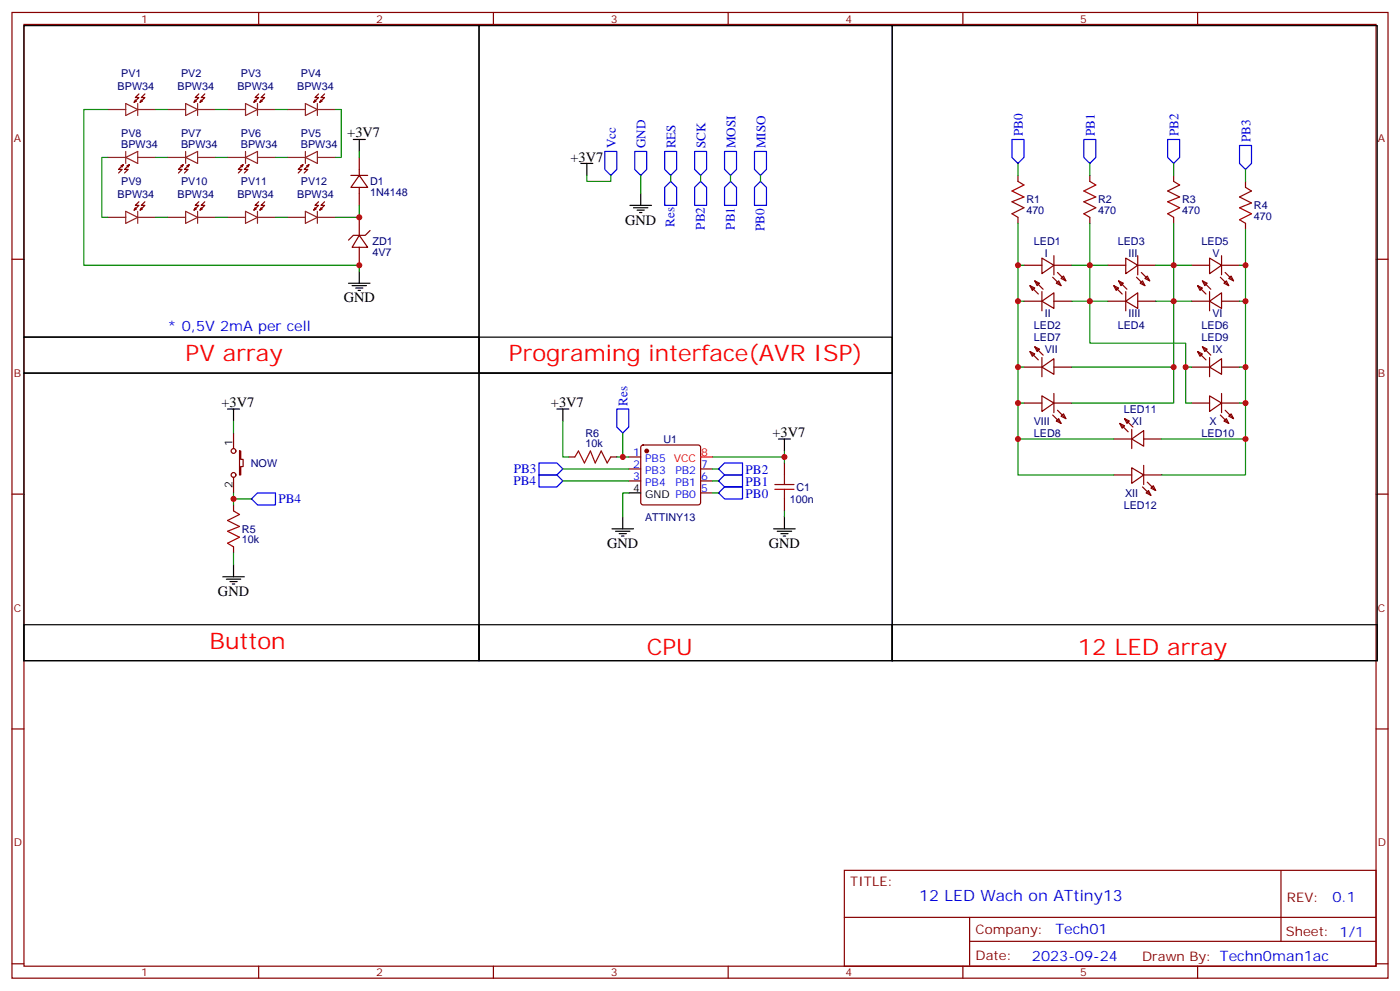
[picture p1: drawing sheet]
<svg xmlns="http://www.w3.org/2000/svg" width="412mm" height="292mm" viewBox="0 0 412 292" stroke-linecap="round" stroke-linejoin="round" font-family="sans-serif">
<g fill="none" stroke="#870000" stroke-width=".35">
<path d="M3.5 3.7h405.4v284.3h-405.4zM7.1 7.2h398.2v277.3h-398.2zM76.2 3.7v3.5M145.3 3.7v3.5M214.5 3.7v3.5M283.6 3.7v3.5M352.8 3.7v3.5M40.2 29.8l-.7 .3M40.9 27.7l-1 1h1l-1.4 1.4 .4-.7M42 29.8l-.7 .3M42.7 27.7l-1.1 1h1.1l-1.4 1.4 .3-.7M57.9 29.8l-.8 .3"/>
<path d="M58.6 27.7l-1.1 1h1.1l-1.5 1.4 .4-.7M59.6 29.8l-.7 .3M60.3 27.7l-1 1h1l-1.4 1.4 .4-.7M75.5 29.8l-.7 .3M76.2 27.7l-1.1 1h1.1l-1.4 1.4 .3-.7M77.3 29.8l-.7 .3M78 27.7l-1.1 1h1.1l-1.4 1.4 .3-.7M93.1 29.8l-.7 .3M93.8 27.7l-1 1h1l-1.4 1.4 .4-.7M94.9 29.8l-.7 .3M95.6 27.7l-1.1 1h1.1l-1.4 1.4 .3-.7M36 49.2l.3-.7-1.4 1.4h1.1l-1.1 1"/>
<path d="M36.3 48.5l-.7 .3M37.7 49.2l.4-.7-1.4 1.4h1l-1 1M38.1 48.5l-.7 .3M40.9 59.4l-1 1.1h1l-1.4 1.4 .4-.7M42.7 59.4l-1.1 1.1h1.1l-1.4 1.4 .3-.7M53.6 49.2l.4-.7-1.4 1.4h1l-1 1M54 48.5l-.7 .3M55.4 49.2l.3-.7-1.4 1.4h1.1l-1.1 1M55.7 48.5l-.7 .3M58.6 59.4l-1.1 1.1h1.1l-1.5 1.4 .4-.7M60.3 59.4l-1 1.1h1l-1.4 1.4 .4-.7M71.3 49.2l.3-.7-1.4 1.4h1.1l-1.1 1"/>
<path d="M71.6 48.5l-.7 .3M73 49.2l.4-.7-1.4 1.4h1l-1 1M73.4 48.5l-.7 .3M76.2 59.4l-1.1 1.1h1.1l-1.4 1.4 .3-.7M78 59.4l-1.1 1.1h1.1l-1.4 1.4 .3-.7M88.9 49.2l.4-.7-1.5 1.4h1.1l-1.1 1M89.3 48.5l-.8 .3M90.7 49.2l.3-.7-1.4 1.4h1.1l-1.1 1M91 48.5l-.7 .3M93.8 59.4l-1 1.1h1l-1.4 1.4 .4-.7M95.6 59.4l-1.1 1.1h1.1l-1.4 1.4 .3-.7M103.4 51.6h4.9"/>
<path d="M105.8 51.6l2.5 3.6h-4.9zM105.8 46.4v5.2M105.8 55.2v5.3M299.9 51.6v1.8M321 51.6v1.8M345.7 51.6v1.8M366.9 53.4v1.8M3.5 76.3h3.6M40.2 61.5l-.7 .4M42 61.5l-.7 .4M57.9 61.5l-.8 .4M59.6 61.5l-.7 .4"/>
<path d="M75.5 61.5l-.7 .4M77.3 61.5l-.7 .4M93.1 61.5l-.7 .4M94.9 61.5l-.7 .4M105.8 69.3l2.5 3.5h-4.6zM105.8 64v5.3M105.8 72.8v5.3M109 67.9l-1.4 1.4h-3.5l-1.4 1.4M299.9 64v1.8M301.6 78.1h5.3M306.9 76l3.5 2.1-3.5 2.5zM310.4 75.3v5.6"/>
<path d="M310.4 78.1h5.3M321 64v1.8M326.3 78.1h5.3M331.6 76l3.5 2.1-3.5 2.5zM335.1 78.1h5.3M335.1 75.3v5.6M345.7 64v1.8M351 78.1h5.3M356.3 76l3.5 2.1-3.5 2.5zM359.8 78.1h5.3M359.8 75.3v5.6M366.9 65.8v1.7"/>
<path d="M405.3 76.3h3.6M301.6 88.7h5.3M303.4 84.1l1.4 .7-.7 .7zM303.4 84.1l2.5 2.5M304.8 82.7l1.4 .7-.7 .7zM304.8 82.7l2.5 2.5M306.9 88.7l3.5-2.5v4.6zM306.9 85.9v5.6M310.1 81.6l2.5 2.5M310.4 88.7h5.3M311.1 83.4l.8-.7 .7 1.4zM311.5 80.2l2.5 2.5"/>
<path d="M312.6 82l.7-.7 .7 1.4zM326.3 88.7h5.3M328.1 84.1l1.4 .7-.7 .7zM328.1 84.1l2.5 2.5M329.5 82.7l1.4 .7-.7 .7zM329.5 82.7l2.5 2.5M331.6 88.7l3.5-2.5v4.6zM331.6 85.9v5.6M334.8 81.6l2.5 2.5M335.1 88.7h5.3M336.2 80.2l2.5 2.5M336.5 82.7l.8 1.4-1.5-.7z"/>
<path d="M337.3 82l.7-.7 .7 1.4zM351 88.7h5.3M352.8 84.1l1.4 .7-.7 .7zM352.8 84.1l2.4 2.5M354.2 82.7l1.4 .7-.7 .7zM354.2 82.7l2.5 2.5M356.3 88.7l3.5-2.5v4.6zM356.3 85.9v5.6M359.5 81.6l2.4 2.5M359.8 88.7h5.3M360.5 83.4l.7-.7 .7 1.4zM360.9 80.2l2.5 2.5"/>
<path d="M362.7 81.3l.7 1.4-1.5-.7zM301.6 108.1h5.3M301.6 118.7h5.3M303.4 103.5l1.4 .7-.7 .7zM303.4 103.5l2.5 2.5M304.8 102.1l1.4 .7-.7 .7zM304.8 102.1l2.5 2.5M306.9 108.1l3.5-2.5v4.6zM306.9 116.6l3.5 2.1-3.5 2.4zM306.9 105.3v5.6M310.4 115.9v5.6M310.4 108.1h5.3"/>
<path d="M310.4 118.7h5.3M351 108.1h5.3M351 118.7h5.3M352.8 103.5l1.4 .7-.7 .7zM352.8 103.5l2.4 2.5M354.2 102.1l1.4 .7-.7 .7zM354.2 102.1l2.5 2.5M356.3 108.1l3.5-2.5v4.6zM356.3 116.6l3.5 2.1-3.5 2.4zM356.3 105.3v5.6M359.8 115.9v5.6M359.8 108.1h5.3"/>
<path d="M359.8 118.7h5.3M68.8 127.5v4.6M70.6 132.8h.3v2.5h.7v2.1h-.7v2.4h-.3zM167.6 134.5h1.7M179.9 134.5h1.8M185.2 134.5h3.5M185.2 138.1h3.5M189 131.2l.4-.2h16.3l.5 .2 .2 .5v16.3l-.3 .5-.4 .2h-16.3l-.5-.3-.2-.4v-16.3zM206.4 138.1h3.5M231.1 136.3v3.5M310.1 122.2l2.5 2.5M311.1 124l.8-.7 .7 1.4z"/>
<path d="M311.5 120.8l2.5 2.5M312.6 122.6l.7-.8 .7 1.5zM328.1 129.3h5.3M328.1 139.8h5.3M329.8 124.7l1.5 .7-.7 .7zM329.8 124.7l2.5 2.4M331.3 123.3l1.4 .7-.7 .7zM331.3 123.3l2.4 2.4M333.4 129.3l3.5-2.5v4.6zM333.4 137.7l3.5 2.1-3.5 2.5zM333.4 126.4v5.7M336.9 129.3h5.3"/>
<path d="M336.9 137v5.7M336.9 139.8h5.3M359.5 122.2l2.4 2.5M360.5 124l.7-.7 .7 1.4zM360.9 120.8l2.5 2.5M361.9 122.6l.8-.8 .7 1.5zM3.5 145.5h3.6M68.8 140.5v4.6M68.8 148.7v1.7M185.2 141.6h3.5M206.4 141.6h3.5M206.4 145.1h3.5"/>
<path d="M231.1 146.9v3.5M336.5 143.4l2.5 2.4M337.6 145.1l.7-.7 .7 1.4zM338 142l2.4 2.4M339 143.7l.7-.7 .7 1.4zM405.3 145.5h3.6M68.8 161v1.8M3.5 214.6h3.6M405.3 214.6h3.6M248.7 256.3h156.6v28.2h-156.6zM377.3 256.3v20.9M248.7 270.1h156.5"/>
<path d="M285.6 277.2h119.6M285.6 270.1v14.1M3.5 283.8h3.6M76.2 284.5v3.5M145.3 284.5v3.5M214.5 284.5v3.5M283.6 284.5v3.5M352.8 284.5v3.5M405.3 283.8h3.6"/>
<circle cx="68.8" cy="132.8" r=".71"/>
<circle cx="68.8" cy="139.8" r=".71"/>
</g>
<circle cx="190.5" cy="132.8" r=".53" fill="#870000" stroke="#870000" stroke-width=".35"/>
<g fill="none" stroke="#000" stroke-width=".35">
<path d="M7.1 7.5h134v91.8h-134zM141.1 7.5h121.7v102.4h-121.7zM262.8 7.5h142.9v187h-142.9zM104.1 41.1h3.5M105.8 41.1v3.5M171.1 48.1h3.5M172.9 48.1v3.5M188.7 56.9v3.6M105.8 79.9v3.5M185.6 60.5h6.3M186.6 61.2h4.3M187.7 61.9h2.1"/>
<path d="M188.4 62.6h.7M7.1 99.3h134v10.6h-134zM102.7 83.4h6.3M103.7 84.1h4.2M104.8 84.8h2.1M105.5 85.5h.7M141.1 99.3h121.7v10.6h-121.7zM7.1 109.9h134v84.6h-134zM141.1 109.9h121.7v84.6h-121.7zM67 120.4h3.6M68.8 120.4v3.6M164 120.4h3.6"/>
<path d="M165.8 120.4v3.6M229.3 129.3h3.5M231.1 129.3v3.5M180.3 155.7h6.3M181.3 156.4h4.3M182.4 157.1h2.1M183.1 157.8h.7M183.4 152.2v3.5M185.2 145.1h3.5M227.9 155.7h6.3M229 156.4h4.2M230 157.1h2.1"/>
<path d="M230.7 157.8h.7M231.1 152.2v3.5M65.6 169.8h6.4M66.7 170.5h4.2M67.7 171.2h2.1M68.4 171.9h.7M68.8 166.3v3.5M7.1 183.9h134v10.6h-134zM141.1 183.9h121.7v10.6h-121.7zM262.8 183.9h142.9v10.6h-142.9z"/>
</g>
<path d="M206.4 134.5h3.5" fill="none" stroke="#f00" stroke-width=".35"/>
<path d="M299.9 53.4l1.7 1.1-3.5 1.7 3.5 1.8-3.5 1.4 3.5 1.8-3.5 1.7 1.8 1.1M321 53.4l1.8 1.1-3.5 1.7 3.5 1.8-3.5 1.4 3.5 1.8-3.5 1.7 1.7 1.1M345.7 53.4l1.8 1.1-3.5 1.7 3.5 1.8-3.5 1.4 3.5 1.8-3.5 1.7 1.7 1.1M366.9 55.2l1.8 1-3.6 1.8 3.6 1.8-3.6 1.4 3.6 1.7-3.6 1.8 1.8 1.1M169.3 134.5l1.1-1.7 1.8 3.5 1.7-3.5 1.4 3.5 1.8-3.5 1.8 3.5 1-1.8M231.1 139.8v2.9M68.8 150.4l1.8 1.1-3.6 1.7 3.6 1.8-3.6 1.4 3.6 1.8-3.6 1.7 1.8 1.1M228.2 142.7h5.7M228.2 144.1h5.7M231.1 144.1v2.8" fill="none" stroke="#a10000" stroke-width=".35"/>
<g fill="none" stroke="#00f" stroke-width=".35">
<path d="M178.2 44.6h3.5v5.3l-1.8 1.7-1.7-1.7zM187 44.6h3.5v5.3l-1.8 1.7-1.7-1.7zM195.8 44.6h3.5v5.3l-1.7 1.7-1.8-1.7zM197.6 53.4l1.7 1.8v5.3h-3.5v-5.3zM204.6 44.6h3.5v5.3l-1.7 1.7-1.8-1.7zM206.4 53.4l1.7 1.8v5.3h-3.5v-5.3zM213.4 44.6h3.6v5.3l-1.8 1.7-1.8-1.7zM215.2 53.4l1.8 1.8v5.3h-3.6v-5.3zM222.2 44.6h3.6v5.3l-1.8 1.7-1.8-1.7zM224 53.4l1.8 1.8v5.3h-3.6v-5.3zM298.1 41.1h3.5v5.3l-1.7 1.7-1.8-1.7zM319.3 41.1h3.5v5.3l-1.8 1.7-1.7-1.7z"/>
<path d="M344 41.1h3.5v5.3l-1.8 1.7-1.7-1.7zM365.1 42.8h3.6v5.3l-1.8 1.8-1.8-1.8zM158.7 136.3h5.3l1.8 1.8-1.8 1.7h-5.3zM158.7 139.8h5.3l1.8 1.8-1.8 1.8h-5.3zM181.7 120.4h3.5v5.3l-1.8 1.8-1.7-1.8zM211.7 138.1l1.7-1.8h5.3v3.5h-5.3zM74.1 146.9l1.7-1.8h5.3v3.6h-5.3zM211.7 145.1l1.7-1.7h5.3v3.5h-5.3zM211.7 141.6l1.7-1.8h5.3v3.6h-5.3z"/>
</g>
<g fill="none" stroke="#008700" stroke-width=".35">
<path d="M31.7 32.2h-7v45.9h81.1v1.8M45.9 32.2h3.5M63.5 32.2h3.5M81.1 32.2h3.6M98.8 32.2h1.7v14.2h-1.7M31.7 46.4h-1.7v17.6h1.7M45.9 46.4h3.5M63.5 46.4h3.5M81.1 46.4h3.6M105.8 44.6v1.8M172.9 51.6v1.8h7v-1.8M188.7 51.6v5.3"/>
<path d="M197.6 51.6v1.8M206.4 51.6v1.8M215.2 51.6v1.8M224 51.6v1.8M299.9 48.1v3.5M321 48.1v3.5M345.7 48.1v3.5M366.9 49.9v3.5M45.9 64h3.5M63.5 64h3.5M81.1 64h3.6M105.8 60.5v3.5h-7"/>
<path d="M299.9 65.8v22.9h1.7M299.9 78.1h1.7M315.7 78.1h10.6M321 65.8v35.2h28.2v17.7h1.8M340.4 78.1h10.6M345.7 65.8v42.3h-30M366.9 67.5v10.6h-1.8M366.9 78.1v10.6h-1.8M299.9 88.7v30h1.7M315.7 88.7h10.6M340.4 88.7h10.6M366.9 88.7v30h-1.8"/>
<path d="M299.9 118.7v21.1h28.2M299.9 108.1h1.7M345.7 108.1v10.6h-30M349.2 108.1h1.8M365.1 108.1h1.8M366.9 118.7v10.6h-24.7M68.8 124v3.5M165.8 124v10.5h1.8M165.8 138.1h19.4M181.7 134.5h1.7M183.4 127.5v7h1.8M209.9 138.1h1.8"/>
<path d="M231.1 132.8v1.7h-21.2M231.1 134.5v1.8M299.9 129.3h28.2M366.9 129.3v10.5h-24.7M68.8 145.1v3.6M68.8 146.9h5.3M165.8 141.6h19.4M185.2 145.1h-1.8v7.1M209.9 141.6h1.8M209.9 145.1h1.8M231.1 150.4v1.8M68.8 162.8v3.5"/>
</g>
<g fill="none" stroke="#8c2424" stroke-width=".35">
<path d="M31.7 32.2h5.3M37 30.5l3.6 1.7-3.6 1.8zM40.6 30.5v3.5M40.6 32.2h5.3M49.4 32.2h5.3M54.7 30.5l3.5 1.7-3.5 1.8zM58.2 32.2h5.3M58.2 30.5v3.5M67 32.2h5.3M72.3 30.5l3.5 1.7-3.5 1.8zM75.8 32.2h5.3M75.8 30.5v3.5"/>
<path d="M84.7 32.2h5.3M90 30.5l3.5 1.7-3.5 1.8zM93.5 32.2h5.3M93.5 30.5v3.5M31.7 46.4h5.3M37 46.4l3.6-1.8v3.5zM37 44.6v3.5M40.6 46.4h5.3M49.4 46.4h5.3M54.7 46.4l3.5-1.8v3.5zM54.7 44.6v3.5M58.2 46.4h5.3"/>
<path d="M67 46.4h5.3M72.3 46.4l3.5-1.8v3.5zM72.3 44.6v3.5M75.8 46.4h5.3M84.7 46.4h5.3M90 46.4l3.5-1.8v3.5zM90 44.6v3.5M93.5 46.4h5.3M31.7 64h5.3M37 62.2l3.6 1.8-3.6 1.8zM40.6 62.2v3.6M40.6 64h5.3"/>
<path d="M49.4 64h5.3M54.7 62.2l3.5 1.8-3.5 1.8zM58.2 62.2v3.6M58.2 64h5.3M67 64h5.3M72.3 62.2l3.5 1.8-3.5 1.8zM75.8 62.2v3.6M75.8 64h5.3M84.7 64h5.3M90 62.2l3.5 1.8-3.5 1.8zM93.5 62.2v3.6M93.5 64h5.3"/>
</g>
<g fill="#c00">
<circle cx="231.1" cy="134.5" r=".88"/>
<circle cx="105.8" cy="64" r=".88"/>
<circle cx="105.8" cy="78.1" r=".88"/>
<circle cx="321" cy="78.1" r=".88"/>
<circle cx="321" cy="88.7" r=".88"/>
<circle cx="299.9" cy="78.1" r=".88"/>
<circle cx="345.7" cy="78.1" r=".88"/>
<circle cx="345.7" cy="88.7" r=".88"/>
<circle cx="366.9" cy="78.1" r=".88"/>
<circle cx="299.9" cy="88.7" r=".88"/>
<circle cx="299.9" cy="108.1" r=".88"/>
<circle cx="345.7" cy="108.1" r=".88"/>
<circle cx="366.9" cy="88.7" r=".88"/>
<circle cx="366.9" cy="108.1" r=".88"/>
<circle cx="349.3" cy="108.1" r=".88"/>
<circle cx="299.9" cy="118.7" r=".88"/>
<circle cx="299.9" cy="129.3" r=".88"/>
<circle cx="366.9" cy="118.7" r=".88"/>
<circle cx="366.9" cy="129.3" r=".88"/>
<circle cx="68.8" cy="146.9" r=".88"/>
<circle cx="183.4" cy="134.5" r=".88"/>
</g>
<g font-size="6.7" fill="#f00">
<text x="54.7" y="106.3">PV array</text>
<text x="149.9" y="106.3">Programing interface(AVR ISP)</text>
<text x="61.7" y="191">Button</text>
<text x="190.5" y="192.8">CPU</text>
<text x="317.5" y="192.8">12 LED array</text>
</g>
<text font-size="4.6" fill="#00f" x="270.8" y="265.3">12 LED Wach on ATtiny13</text>
<g font-size="4.2">
<text x="102.3" y="40.4">+3V7</text>
<text x="168" y="47.8">+3V7</text>
<text x="184.1" y="66.1">GND</text>
<text x="101.2" y="89">GND</text>
<text x="65.3" y="119.7">+3V7</text>
<text x="162.3" y="119.7">+3V7</text>
<text x="227.5" y="128.6">+3V7</text>
<text x="178.9" y="161.4">GND</text>
<text x="226.5" y="161.4">GND</text>
<text x="64.2" y="175.5">GND</text>
</g>
<g font-size="4.2" fill="#00f">
<text x="49.4" y="97.5">* 0,5V 2mA per cell</text>
<text x="392.5" y="265.5">0.1</text>
<text x="310.9" y="275.1">Tech01</text>
<text x="304" y="282.9">2023-09-24</text>
</g>
<g font-size="3.9" fill="#00f">
<text x="301.3" y="40.2" transform="rotate(-90 301.3 40.2)">PB0</text>
<text x="322.5" y="40.2" transform="rotate(-90 322.5 40.2)">PB1</text>
<text x="347.2" y="40.2" transform="rotate(-90 347.2 40.2)">PB2</text>
<text x="368.3" y="41.9" transform="rotate(-90 368.3 41.9)">PB3</text>
<text x="181.4" y="43.7" transform="rotate(-90 181.4 43.7)">Vcc</text>
<text x="190.2" y="43.7" transform="rotate(-90 190.2 43.7)">GND</text>
<text x="199" y="43.7" transform="rotate(-90 199 43.7)">RES</text>
<text x="207.8" y="43.7" transform="rotate(-90 207.8 43.7)">SCK</text>
<text x="216.6" y="43.7" transform="rotate(-90 216.6 43.7)">MOSI</text>
<text x="225.5" y="43.7" transform="rotate(-90 225.5 43.7)">MISO</text>
<text x="198.7" y="66.7" transform="rotate(-90 198.7 66.7)">Res</text>
<text x="207.6" y="67.7" transform="rotate(-90 207.6 67.7)">PB2</text>
<text x="216.5" y="67.7" transform="rotate(-90 216.5 67.7)">PB1</text>
<text x="225.2" y="68" transform="rotate(-90 225.2 68)">PB0</text>
<text x="184.8" y="119.5" transform="rotate(-90 184.8 119.5)">Res</text>
<text x="151.2" y="142.8">PB4</text>
<text x="151.4" y="139.2">PB3</text>
<text x="219.6" y="143.1">PB1</text>
<text x="219.6" y="139.5">PB2</text>
<text x="82" y="148.2">PB4</text>
<text x="219.6" y="146.6">PB0</text>
</g>
<g font-size="3.9" fill="#800">
<text x="250.5" y="260.8">TITLE:</text>
<text x="379.1" y="265.5">REV:</text>
<text x="287.4" y="275">Company:</text>
<text x="378.7" y="275.7">Sheet: 1/1</text>
<text x="287.4" y="282.7">Date:</text>
<text x="336.4" y="282.8">Drawn By: Techn0man1ac</text>
</g>
<g font-size="3.2" fill="#800">
<text x="41.6" y="6.7">1</text>
<text x="110.8" y="6.7">2</text>
<text x="179.9" y="6.7">3</text>
<text x="249.1" y="6.7">4</text>
<text x="318.2" y="6.7">5</text>
<text x="4.1" y="41.8">A</text>
<text x="405.9" y="41.8">A</text>
<text x="4.1" y="110.9">B</text>
<text x="405.9" y="110.9">B</text>
<text x="4.1" y="180.1">C</text>
<text x="405.9" y="180.1">C</text>
<text x="4.1" y="249.2">D</text>
<text x="405.9" y="249.2">D</text>
<text x="41.6" y="287.5">1</text>
<text x="110.8" y="287.5">2</text>
<text x="179.9" y="287.5">3</text>
<text x="249.1" y="287.5">4</text>
<text x="318.2" y="287.5">5</text>
</g>
<g font-size="3.2" fill="#000080">
<text x="35.7" y="22.8">PV1</text>
<text x="53.3" y="22.8">PV2</text>
<text x="71" y="22.8">PV3</text>
<text x="88.6" y="22.8">PV4</text>
<text x="34.6" y="26.6">BPW34</text>
<text x="52.3" y="26.6">BPW34</text>
<text x="69.9" y="26.6">BPW34</text>
<text x="87.6" y="26.6">BPW34</text>
<text x="35.7" y="40.4">PV8</text>
<text x="53.3" y="40.4">PV7</text>
<text x="71" y="40.4">PV6</text>
<text x="88.6" y="40.4">PV5</text>
<text x="35.7" y="43.5">BPW34</text>
<text x="53.3" y="43.5">BPW34</text>
<text x="71" y="43.5">BPW34</text>
<text x="88.6" y="43.5">BPW34</text>
<text x="34.6" y="58.3">BPW34</text>
<text x="35.7" y="54.5">PV9</text>
<text x="52.3" y="58.3">BPW34</text>
<text x="53.3" y="54.5">PV10</text>
<text x="69.9" y="58.3">BPW34</text>
<text x="71" y="54.5">PV11</text>
<text x="87.6" y="58.3">BPW34</text>
<text x="88.6" y="54.5">PV12</text>
<text x="109" y="57.7">1N4148</text>
<text x="109" y="54.5">D1</text>
<text x="302.3" y="59.9">R1</text>
<text x="323.5" y="59.9">R2</text>
<text x="348.2" y="59.9">R3</text>
<text x="302.3" y="63">470</text>
<text x="323.5" y="63">470</text>
<text x="348.2" y="63">470</text>
<text x="369.4" y="64.7">470</text>
<text x="369.4" y="61.7">R4</text>
<text x="109.7" y="75.3">4V7</text>
<text x="109.7" y="72.3">ZD1</text>
<text x="304.6" y="72.2">LED1</text>
<text x="307.8" y="75.7">I</text>
<text x="329.3" y="72.2">LED3</text>
<text x="332.5" y="75.7">III</text>
<text x="354" y="72.2">LED5</text>
<text x="357.2" y="75.7">V</text>
<text x="307.8" y="93.4">II</text>
<text x="332.5" y="93.4">IIII</text>
<text x="357.2" y="93.4">VI</text>
<text x="304.6" y="96.9">LED2</text>
<text x="304.6" y="100.4">LED7</text>
<text x="329.3" y="96.9">LED4</text>
<text x="354" y="96.9">LED6</text>
<text x="354" y="100.4">LED9</text>
<text x="307.8" y="103.9">VII</text>
<text x="357.2" y="103.9">IX</text>
<text x="304.5" y="125.1">VIII</text>
<text x="331" y="121.6">LED11</text>
<text x="333.4" y="125.1">XI</text>
<text x="356.2" y="125.1">X</text>
<text x="172.4" y="131.7">10k</text>
<text x="172.4" y="128.7">R6</text>
<text x="195.4" y="130.4">U1</text>
<text x="304.6" y="128.6">LED8</text>
<text x="354" y="128.6">LED10</text>
<text x="73.9" y="137.5">NOW</text>
<text x="232.7" y="148">100n</text>
<text x="234.6" y="144.5">C1</text>
<text x="331" y="149.8">LED12</text>
<text x="331.4" y="146.3">XII</text>
<text x="190" y="153.3">ATTINY13</text>
<text x="71.3" y="160">10k</text>
<text x="71.3" y="156.9">R5</text>
</g>
<g font-size="3.2">
<text x="68.4" y="131.4" transform="rotate(-90 68.4 131.4)">1</text>
<text x="68.4" y="143.6" transform="rotate(-90 68.4 143.6)">2</text>
<text x="186.5" y="144.8">4</text>
<text x="190" y="146.5">GND PB0</text>
</g>
<g font-size="3.2" fill="#00f">
<text x="186.5" y="134.2">1</text>
<text x="186.5" y="137.7">2</text>
<text x="190" y="136">PB5</text>
<text x="206.6" y="137.7">7</text>
<text x="186.5" y="141.3">3</text>
<text x="190" y="139.5">PB3</text>
<text x="190" y="143">PB4</text>
<text x="199" y="143">PB1</text>
<text x="199" y="139.5">PB2</text>
<text x="206.6" y="141.3">6</text>
<text x="206.6" y="144.8">5</text>
</g>
<g font-size="3.2" fill="#f00">
<text x="198.5" y="136">VCC</text>
<text x="206.6" y="134.2">8</text>
</g>
</svg>
